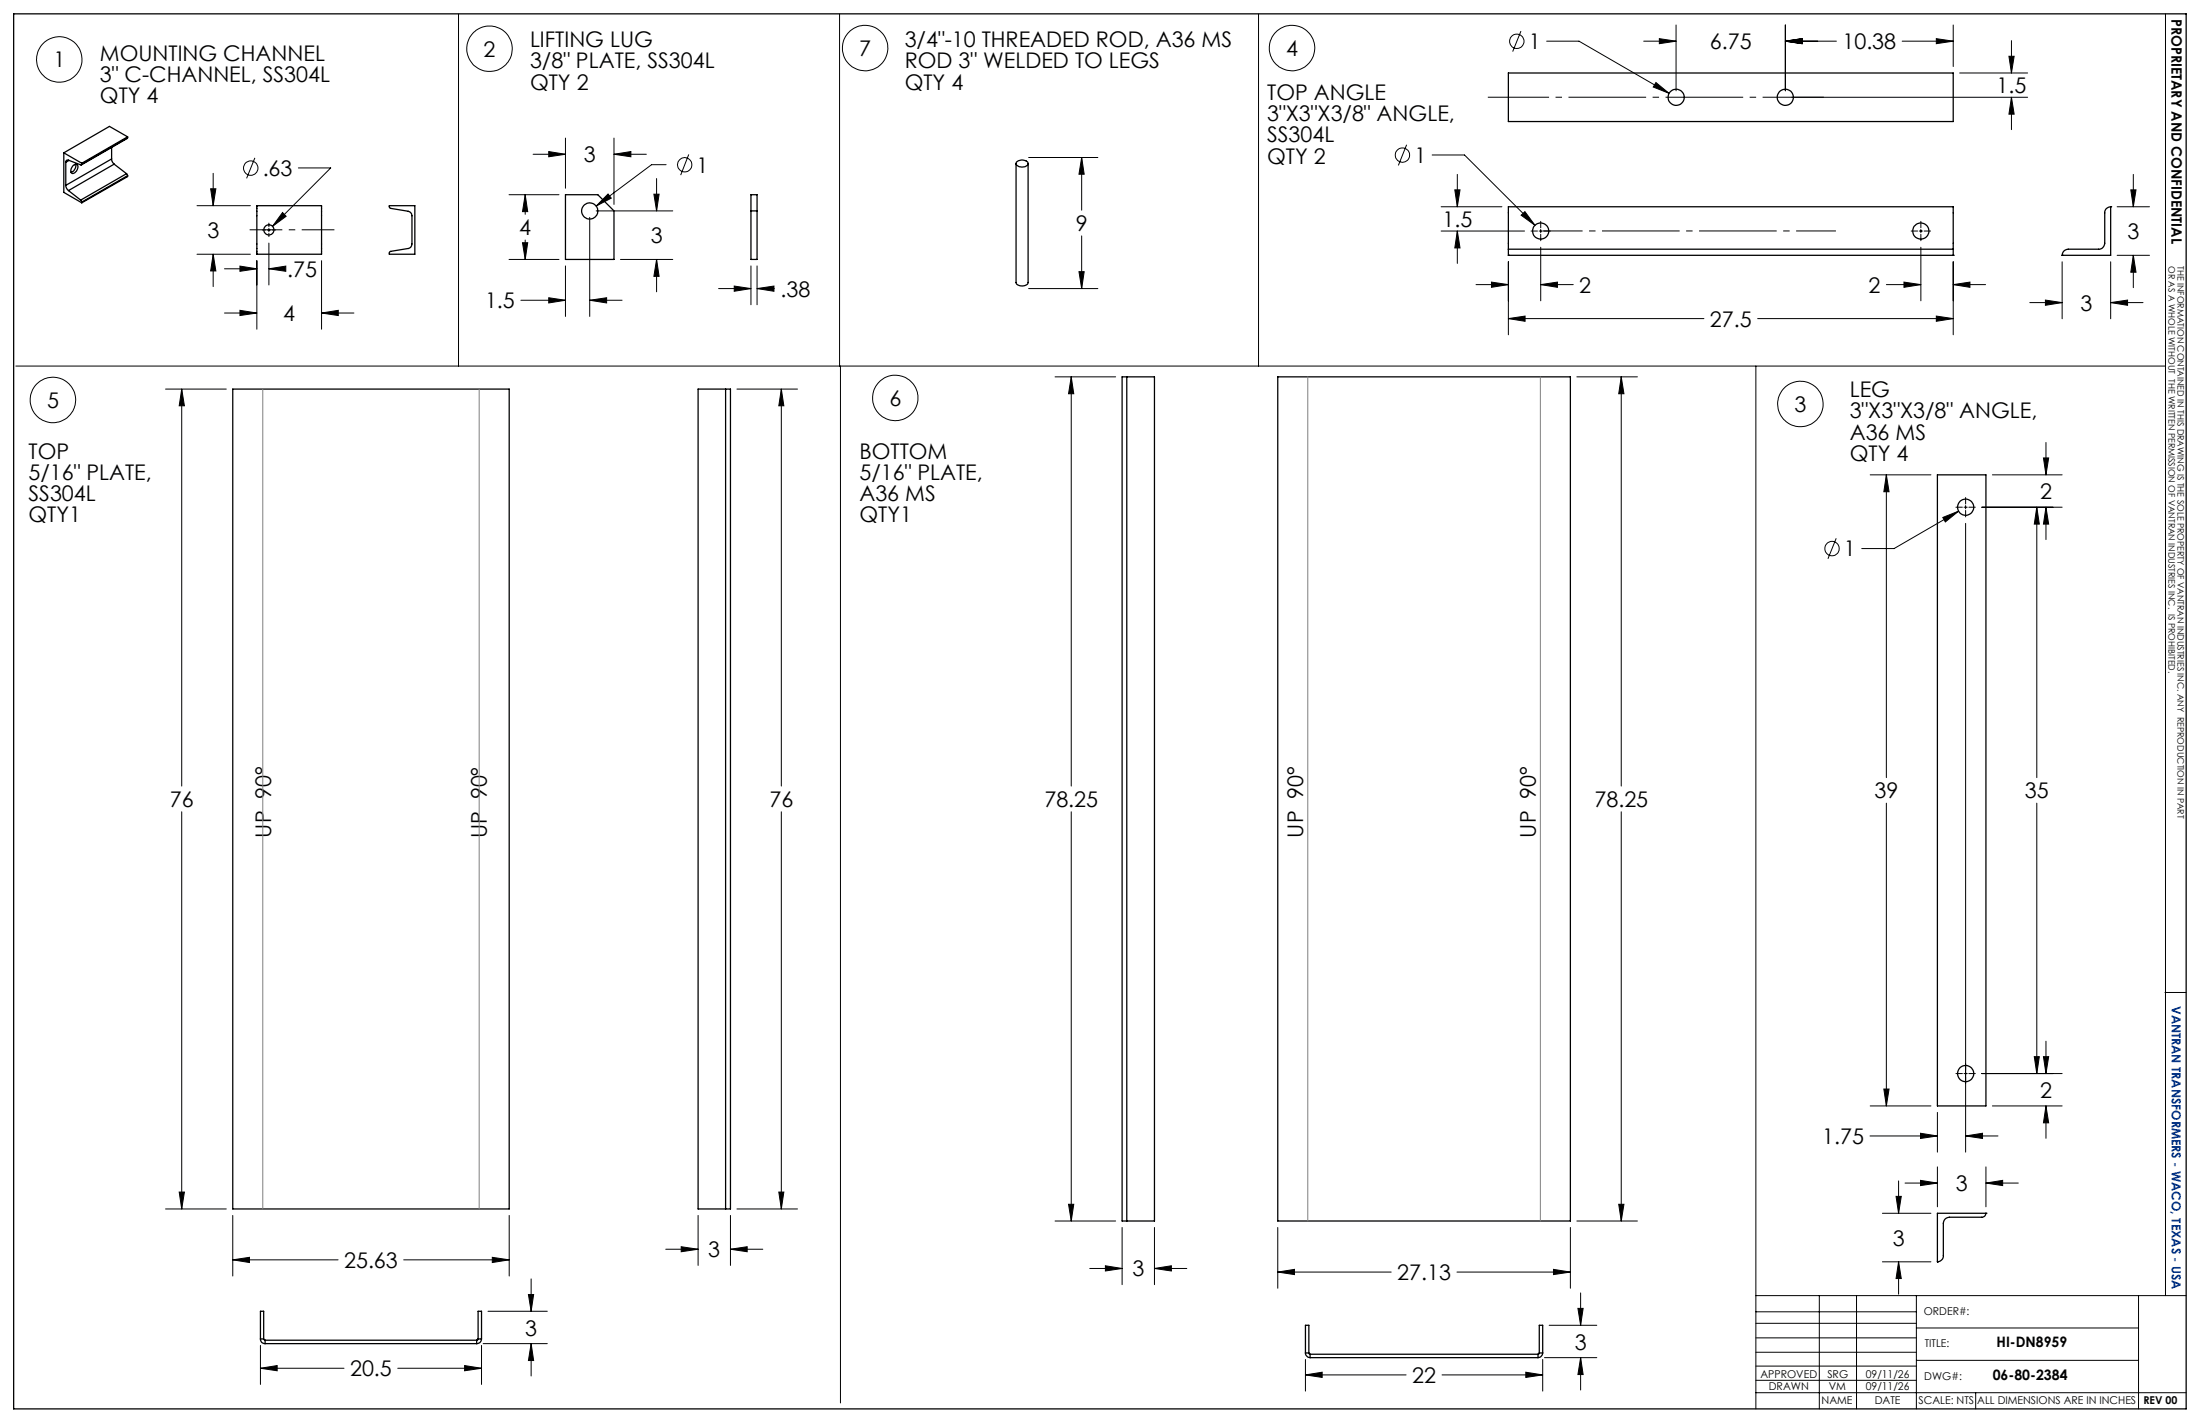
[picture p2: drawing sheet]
<svg xmlns="http://www.w3.org/2000/svg" width="432mm" height="279mm" viewBox="0 0 432 279" stroke-linecap="round" stroke-linejoin="round" font-family="sans-serif">
<g fill="none" stroke="#000" stroke-width=".25">
<path d="M2.7 2.7h426.4v273.7h-426.4zM296.1 14.3h87.3v9.5h-87.3zM12.5 30l3.6 2M12.5 30v7.7l3.6 2.1M12.9 31.9l.1-.4 .4-.1 2.5 1 .2-.2M12.9 36.4l.2 .5 .3 .5M12.9 31.9v4.5M13.4 37.4l2.4 1.9M13.5 31.5l-.6 .4M14.4 32.5a.55 .55 0 0 1 .8-.2 .55 .55 0 0 1 0 .9 .83 .83 0 0 1-1.2 .7 1.28 1.28 0 0 1 .4-1.4zM14.9 32.2a1.39 1.39 0 0 1-1 1.6M15.8 39.3l.3 .4"/>
<path d="M16.1 32v.2M16.1 39.7v.1M21.9 31.2v.4l.5 .6M21.9 28.9v2.3M21.9 31.2l-9 5.2M22.4 32.2l-9 5.2M22.4 32.2l2.4 1.9M24.8 34.1l.2 .4M24.8 34.1l-9 5.2M25 27l-9 5.3M25 26.8l-3.5-2-9 5.2M25 26.8l-8.9 5.2"/>
<path d="M25 26.8v.2M25 34.5v.1l-8.9 5.2M25 27l-8.9 5.2M25 34.5l-8.9 5.2M111 38.2h6.3l3.2 3.2v9.5h-9.5zM147.4 38.2h1.2v12.7h-1.2zM199.4 32.1v23.3a1.42 1.42 0 0 0 2.1 .4l.3-.3v-23.4M199.5 31.8a1.53 1.53 0 0 1 2.3 .2 1.27 1.27 0 0 1-2 .6 .5 .5 0 0 1-.3-.8zM50.4 40.4h12.7v9.5h-12.7zM76.4 40.4h5v9.5h-5v-.3l.3-.3 3.6-.6 .3-.2 .3-.6v-5.6l-.1-.4-.7-.4-3.5-.6zM147.4 41.4h1.2M296.1 50.1h.1"/>
<path d="M296.1 48.9v1.2M296.1 48.9v-8.3h87.3v8.3M296.1 50.1h87.3M296.1 48.9h87.3M383.4 50.1h.1M383.4 48.9v1.2M404.7 50.1h.1M414.3 40.6a1.15 1.15 0 0 0-1.2 1.2v5.9a1.21 1.21 0 0 1-1.2 1.2h-6a1.2 1.2 0 0 0-1.2 1.2M414.3 40.6h.1M414.3 40.6v9.5h-9.6M45.7 76.3h54.2v160.9h-54.2zM142.4 76.3h1v160.9h-1"/>
<path d="M142.4 76.3h-5.4v160.9h5.4M142.4 76.3v160.9M221.2 73.9h-1v165.7h1M221.2 73.9h5.4v165.7h-5.4M221.2 73.9v165.7M250.8 73.9h57.4v165.7h-57.4zM380.3 93.2h9.5v123.8h-9.5zM389.8 238.1h.1M389.8 238.1a.78 .78 0 0 1-.8 .7h-6.4a1.2 1.2 0 0 0-1.2 1.2v6.4a1.21 1.21 0 0 1-1.1 1.2M389.8 238.1h-9.5v9.5M380.3 247.6h.1M51.1 262.7a.85 .85 0 0 0 .9 .9"/>
<path d="M51.1 262.7h.7M51.1 262.7v-5.4h.7v5.4M51.8 262.7l.2 .3M52 263v.6M52 263.6h41.6M52 263h41.6M93.6 263v.6M93.8 262.7l-.2 .3M93.8 262.7h.7M93.8 262.7v-5.4h.7v5.4M94.5 262.7a.9 .9 0 0 1-.9 .9M256.2 265.5a.97 .97 0 0 0 .9 .9"/>
<path d="M256.2 265.5h.7M256.2 265.5v-5.5h.7v5.5M256.9 265.5l.2 .2M257.1 265.7v.7M257.1 266.4h44.8M257.1 265.7h44.8M301.9 265.7v.7M302.1 265.5l-.2 .2M302.1 265.5h.7M302.1 265.5v-5.5h.7v5.5M302.8 265.5a.97 .97 0 0 1-.9 .9"/>
<circle cx="329" cy="19.1" r="1.58"/>
<circle cx="350.4" cy="19.1" r="1.58"/>
<circle cx="52.8" cy="45.1" r="1"/>
<circle cx="115.8" cy="41.4" r="1.57"/>
<circle cx="302.4" cy="45.3" r="1.59"/>
<circle cx="377" cy="45.3" r="1.59"/>
<circle cx="385.8" cy="99.5" r="1.58"/>
<circle cx="385.8" cy="210.6" r="1.58"/>
</g>
<g fill="none" stroke="#000" stroke-width=".2">
<path d="M90 2.8v69M164.8 2.8v69M247 2.8v69M298.5 6.1l-1.6 4M303.6 8.1h6.3l17.7 10.2M322.6 8.1h6.4M325 16.2l2.6 2.1-3.1-1.2zM325.7 7.6l3.3 .5-3.3 .5zM329 4.9v12.9M350.4 8.1l3.3-.5v1zM350.4 8.1h10M350.4 4.9v12.9"/>
<path d="M351.7 19.1h46.3M373.3 8.1h10.1M380 7.6l3.4 .5-3.4 .5zM383.4 4.9v8.2M384.6 14.3h13.4M394.3 11h1l-.5 3.3zM394.8 19.1l.5 3.3h-1zM394.8 8v6.3M394.8 19.1v6.3M425 2.7v251.5M41.3 37h1.1l-.6 3.4zM41.8 34v6.4"/>
<path d="M50 31l-1.6 4M58.6 32.9h6.3l-11.4 11.5M99.9 38.2h9.8M103.1 38.2l.5 3.3h-1zM103.1 38.2v3.9M104.6 30.3h6.4M107.7 29.7l3.3 .6-3.3 .5zM111 27.1v9.8M119.3 38.1l.7 .8-3 1.5zM120.5 30.3l3.3-.6v1.1zM120.5 27.1v13M120.5 30.3h6.4"/>
<path d="M128.3 38.1h1.1l-.5 3.3zM128.9 35v6.4M130.7 32.3h-2.8l-10.9 8.1M135.2 30.3l-1.6 4.1M201.9 30.9h13.6M212.3 30.9l.5 3.3h-1zM212.3 30.9v10.3M276.1 28.4l-1.6 4.1M281.1 30.4h6.3l13.9 13.8M285.5 37.3h1.1l-.6 3.3zM286 34.2v6.4M418.2 37.3h1l-.5 3.3z"/>
<path d="M418.7 34.2v6.4M38.7 40.4h10.4M38.7 49.9h10.4M41.8 49.9l.6 3.3h-1.1zM41.8 49.9v6.3M44.1 52.7h6.3M47.1 52.2l3.3 .5-3.3 .5zM50.4 51.2v13.4M51.5 45.1h.6M52.5 45.1h.6M52.8 52.7l3.3-.5v1zM52.8 43.8v.7"/>
<path d="M52.8 44.8v.6M52.8 45.8v.6M52.8 47.7v8.2M52.8 52.7h2.4M53.4 45.1h.7M55.5 41.7l.7 .7-2.7 2zM63.1 51.2v13.4M99.9 50.9h9.8M102.2 58.9h8.8M102.6 47.6h1l-.5 3.3zM103.1 47.1v3.8M107.7 58.4l3.3 .5-3.3 .5z"/>
<path d="M111 52.2v9.9M115.7 58.9l3.4-.5v1zM115.7 42.7v19.4M115.7 58.9h6.4M117 41.4h15M121.8 50.9h10.2M128.9 50.9l.5 3.3h-1.1zM128.9 50.9v6.4M141 56.6h6.4M144.1 56.1l3.3 .5-3.3 .6zM147.4 52.2v7.6M148.6 56.6l3.3-.5v1.1z"/>
<path d="M148.6 52.2v7.6M148.6 56.6h3.4M201.9 56.6h13.6M211.8 53.3h1l-.5 3.3zM212.3 46.3v10.3M282.9 45.3h16.3M282.9 40.6h11.9M286 45.3l.6 3.3h-1.1zM286 45.3v6.4M289.7 55.8h6.4M292.7 55.4l3.4 .4-3.4 .6zM296.1 51.4v14.3"/>
<path d="M298.6 42.2l.7-.7 2 2.7zM300.5 45.3h1.3M302.1 45.3h.6M302.4 55.8l3.3-.4v1zM302.4 43.4v1.3M302.4 45v.6M302.4 46v1.2M302.4 48.5v10.5M302.4 55.8h6.4M303 45.3h1.3M370.2 55.8h6.8M373.7 55.4l3.3 .4-3.3 .6z"/>
<path d="M375.1 45.3h1.3M376.7 45.3h.6M377 43.4v1.3M377 45v.6M377 46v1.2M377 48.5v10.5M377.6 45.3h1.3M383.4 55.8l3.2-.4v1zM383.4 51.4v14.3M383.4 55.8h6.3M398.4 59.4h6.3M401.5 58.9l3.2 .5-3.2 .5z"/>
<path d="M404.7 51.4v11.1M414.3 59.4l3.3-.5v1zM414.3 51.4v11.1M414.3 59.4h6.3M415.5 40.6h6.4M415.5 50.1h6.4M418.7 50.1l.5 3.3h-1zM418.7 50.1v6.3M3.1 71.8h421.8M32.5 76.3h11.9M35.7 76.3l.5 3.3h-1zM35.7 76.3v77.9"/>
<path d="M44.1 61.4h6.3M47.1 60.9l3.3 .5-3.3 .5zM63.1 61.4l3.3-.5v1zM63.1 61.4h6.4M144.6 76.3h11.9M153.4 76.3l.4 3.3h-.9zM153.4 76.3v77.9M165 71.8v203.5M207.1 73.9h11.9M210.3 73.9l.4 3.4h-1zM210.3 73.9v80.3M296.1 62.5l3.2-.5v1z"/>
<path d="M296.1 62.5h38.3M309.5 73.9h11.9M318.2 73.9l.5 3.4h-1zM318.2 73.9v80.3M344.6 71.8v204.6M345 62.5h38.4M380 62l3.4 .5-3.4 .5zM367.1 93.2h11.9M370.2 93.2l.6 3.3h-1.1zM370.2 93.2v59.4M383.9 99.5h1.3M385.5 99.5h.6"/>
<path d="M385.8 97.6v1.3M385.8 99.2v.6M386.4 99.5h1.3M389 99.5h15.7M391.1 93.2h13.6M399.8 99.5l.5 3.3h-1zM399.8 99.5v53.1M401.1 89.9h1l-.5 3.3zM401.6 99.5l.5 3.3h-1zM401.6 86.8v6.4M401.6 99.5v6.4M360.4 105.6l-1.6 4"/>
<path d="M381.3 101.5l3.1-1.2-2.6 2.1zM384.4 100.3l-12.6 7.3h-6.4M385.8 100.2v1.2M385.8 102.7v123.4M35.7 159.3v77.9M153.4 159.3v77.9M210.3 159.3v80.3M318.2 159.3v80.3M370.2 157.6v59.4M399.8 157.6v53M424.9 194.7h4.2M367.1 217h11.9"/>
<path d="M369.7 213.7h1.1l-.6 3.3zM380.3 218.3v7.8M383.9 210.6h1.3M385.5 210.6h.6M386.4 210.6h1.3M389 210.6h15.7M391.1 217h13.6M399.3 207.3h1l-.5 3.3zM401.1 207.3h1l-.5 3.3zM401.6 217l.5 3.3h-1zM401.6 204.3v6.3M401.6 217v6.3"/>
<path d="M32.5 237.2h11.9M35.2 233.9h1l-.5 3.3zM45.7 238.5v11.9M99.9 238.5v11.9M137 238.5v9.8M143.4 238.5v9.8M144.6 237.2h11.9M152.9 233.9h.9l-.4 3.3zM207.1 239.6h11.9M209.7 236.3h1l-.4 3.3zM309.5 239.6h11.9M317.7 236.3h1l-.5 3.3z"/>
<path d="M367 222.9h13.3M369.5 238.1h9.5M372.1 234.7h1.1l-.6 3.4zM372.6 231.7v6.4M373.9 232.1h6.4M376.9 222.4l3.4 .5-3.4 .5zM376.9 231.6l3.4 .5-3.4 .5zM380.3 229v7.8M385.8 222.9l3.3-.5v1zM385.8 222.9h6.3M389.8 232.1l3.3-.5v1zM389.8 229v7.8"/>
<path d="M389.8 232.1h6.3M45.7 247.2l3.3-.5v1zM45.7 247.2h20.7M79.2 247.2h20.7M95.8 257.3h11.6M96.6 246.7l3.3 .5-3.3 .5zM103.7 254h1l-.5 3.3zM104.2 250.9v6.4M130.7 245.1h6.3M133.7 244.6l3.3 .5-3.3 .5zM143.4 245.1l3.2-.5v1zM143.4 245.1h6.3"/>
<path d="M213.9 248.9h6.3M217 248.4l3.2 .5-3.2 .5zM220.2 240.8v11.3M226.6 248.9l3.3-.5v1zM226.6 240.8v11.3M226.6 248.9h6.3M250.8 249.6l3.3-.5v1zM250.8 240.8v12M250.8 249.6h22.2M286 249.6h22.2M304.9 249.1l3.3 .5-3.3 .5zM308.2 240.8v12"/>
<path d="M309.7 256.7h1l-.5 3.3zM310.2 253.7v6.3M344.6 254.2h84.5M344.6 257.4h31.5M344.6 259.6h31.5M357.1 254.2v22.2M364.4 254.2v22.2M369.5 247.6h9.5M372.6 247.6l.6 3.3h-1.1zM372.6 247.6v6.3M376.1 254.2v22.2M419.7 254.2v22.2"/>
<path d="M51.1 268.5l3.3-.6v1.1zM51.1 264v7.6M51.1 268.5h16.4M78.1 268.5h16.4M91.2 267.9l3.3 .6-3.3 .5zM94.5 264v7.6M94.8 263.6h12.6M104.2 263.6l.5 3.3h-1zM104.2 263.6v6.4M256.2 269.8l3.3-.6v1.1zM256.2 266.7v6.2M256.2 269.8h19.8"/>
<path d="M283 269.8h19.8M299.5 269.2l3.3 .6-3.3 .5zM302.8 266.7v6.2M303.1 266.4h10.3M304.1 260h9.3M310.2 266.4l.5 3.3h-1zM310.2 266.4v6.3M344.6 273.3h84.5M344.6 270.8h31.5M344.6 268h31.5M344.6 265.3h31.5M344.6 262.5h31.5"/>
<path d="M376.1 266.9h43.6M376.1 260.6h43.6M387.8 273.3v3.1"/>
<circle cx="11.6" cy="11.7" r="4.5"/>
<circle cx="96.1" cy="9.6" r="4.5"/>
<circle cx="169.8" cy="9.4" r="4.5"/>
<circle cx="253.6" cy="9.4" r="4.5"/>
<circle cx="297.7" cy="8.1" r="1.42"/>
<circle cx="49.2" cy="33" r="1.41"/>
<circle cx="134.4" cy="32.3" r="1.4"/>
<circle cx="275.3" cy="30.4" r="1.41"/>
<circle cx="10.4" cy="78.5" r="4.5"/>
<circle cx="175.7" cy="78.1" r="4.5"/>
<circle cx="353.4" cy="79.3" r="4.5"/>
<circle cx="359.6" cy="107.6" r="1.41"/>
</g>
<path d="M49 45.1h16.6" fill="none" stroke="#000" stroke-width=".2" stroke-dasharray="15.2 1.3 1.3 1.3" stroke-dashoffset="8.8" stroke-linecap="butt"/>
<path d="M302.8 45.3h57.5" fill="none" stroke="#000" stroke-width=".2" stroke-dasharray="15.2 1.3 1.3 1.3" stroke-dashoffset="7.4" stroke-linecap="butt"/>
<path d="M358 19.1h-66" fill="none" stroke="#000" stroke-width=".2" stroke-dasharray="15.2 1.3 1.3 1.3" stroke-dashoffset="3.2" stroke-linecap="butt"/>
<path d="M51.6 76.3v160.9M94.1 76.3v160.9M256.7 73.9v165.7M302.3 73.9v165.7" fill="none" stroke="#808080" stroke-width=".2"/>
<g fill="#000">
<path d="M107.7 29.7l3.3 .6-3.3 .5zM120.5 30.3l3.3-.6v1.1zM103.1 38.2l.5 3.3h-1zM102.6 47.6h1l-.5 3.3zM119.3 38.1l-2.3 2.3 3-1.5zM115.7 58.9l3.4-.5v1zM107.7 58.4l3.3 .5-3.3 .5zM128.3 38.1h1.1l-.5 3.3zM128.9 50.9l.5 3.3h-1.1zM63.1 61.4l3.3-.5v1zM47.1 60.9l3.3 .5-3.3 .5zM41.3 37h1.1l-.6 3.4zM41.8 49.9l.6 3.3h-1.1zM55.5 41.7l-2 2.7 2.7-2zM52.8 52.7l3.3-.5v1zM47.1 52.2l3.3 .5-3.3 .5zM380 62l3.4 .5-3.4 .5zM296.1 62.5l3.2-.5v1zM298.6 42.2l2.7 2-2-2.7zM286 45.3l.6 3.3h-1.1zM285.5 37.3h1.1l-.6 3.3zM292.7 55.4l3.4 .4-3.4 .6zM302.4 55.8l3.3-.4v1zM373.7 55.4l3.3 .4-3.3 .6zM383.4 55.8l3.2-.4v1zM35.2 233.9h1l-.5 3.3zM35.7 76.3l.5 3.3h-1zM45.7 247.2l3.3-.5v1zM96.6 246.7l3.3 .5-3.3 .5zM369.7 213.7h1.1l-.6 3.3zM370.2 93.2l.6 3.3h-1.1zM401.6 99.5l.5 3.3h-1zM401.1 89.9h1l-.5 3.3zM381.3 101.5l.5 .9 2.6-2.1zM399.3 207.3h1l-.5 3.3zM399.8 99.5l.5 3.3h-1zM376.9 222.4l3.4 .5-3.4 .5zM385.8 222.9l3.3-.5v1zM401.1 207.3h1l-.5 3.3zM401.6 217l.5 3.3h-1zM144.1 56.1l3.3 .5-3.3 .6zM148.6 56.6l3.3-.5v1.1zM414.3 59.4l3.3-.5v1zM401.5 58.9l3.2 .5-3.2 .5zM418.2 37.3h1l-.5 3.3zM418.7 50.1l.5 3.3h-1zM212.3 30.9l.5 3.3h-1zM211.8 53.3h1l-.5 3.3zM91.2 267.9l3.3 .6-3.3 .5zM51.1 268.5l3.3-.6v1.1zM104.2 263.6l.5 3.3h-1zM103.7 254h1l-.5 3.3zM376.9 231.6l3.4 .5-3.4 .5zM389.8 232.1l3.3-.5v1zM372.6 247.6l.6 3.3h-1.1zM372.1 234.7h1.1l-.6 3.4zM210.3 73.9l.4 3.4h-1zM209.7 236.3h1l-.4 3.3zM217 248.4l3.2 .5-3.2 .5zM226.6 248.9l3.3-.5v1zM133.7 244.6l3.3 .5-3.3 .5zM143.4 245.1l3.2-.5v1zM152.9 233.9h.9l-.4 3.3zM153.4 76.3l.4 3.3h-.9zM256.2 269.8l3.3-.6v1.1zM299.5 269.2l3.3 .6-3.3 .5zM309.7 256.7h1l-.5 3.3zM310.2 266.4l.5 3.3h-1z"/>
<path d="M317.7 236.3h1l-.5 3.3zM318.2 73.9l.5 3.4h-1zM250.8 249.6l3.3-.5v1zM304.9 249.1l3.3 .5-3.3 .5zM325 16.2l-.5 .9 3.1 1.2zM350.4 8.1l3.3-.5v1zM325.7 7.6l3.3 .5-3.3 .5zM350.4 8.1l3.3-.5v1zM380 7.6l3.4 .5-3.4 .5zM394.3 11h1l-.5 3.3zM394.8 19.1l.5 3.3h-1z"/>
</g>
<g font-size="4.2">
<text x="19.6" y="11.9">MOUNTING CHANNEL</text>
<text x="94.9" y="11.1">2</text>
<text x="104" y="9.2">LIFTING LUG</text>
<text x="168.6" y="11">7</text>
<text x="177.6" y="9.2">3/4&quot;-10 THREADED ROD, A36 MS</text>
<text x="252.4" y="11">4</text>
<text x="300.1" y="9.6">1</text>
<text x="335.6" y="9.7">6.75</text>
<text x="361.6" y="9.7">10.38</text>
<text x="10.5" y="13.2">1</text>
<text x="19.6" y="16.1">3&quot; C-CHANNEL, SS304L</text>
<text x="104" y="13.4">3/8&quot; PLATE, SS304L</text>
<text x="104" y="17.6">QTY 2</text>
<text x="177.6" y="13.4">ROD 3&quot; WELDED TO LEGS</text>
<text x="177.6" y="17.6">QTY 4</text>
<text x="19.6" y="20.3">QTY 4</text>
<text x="248.7" y="19.6">TOP ANGLE</text>
<text x="248.7" y="23.8">3&quot;X3&quot;X3/8&quot; ANGLE,</text>
<text x="391.9" y="18.3">1.5</text>
<text x="248.7" y="27.9">SS304L</text>
<text x="51.6" y="34.5">.63</text>
<text x="114.6" y="31.8">3</text>
<text x="136.7" y="33.9">1</text>
<text x="248.7" y="32.1">QTY 2</text>
<text x="277.6" y="32">1</text>
<text x="40.7" y="46.7">3</text>
<text x="101.9" y="46.2">4</text>
<text x="127.7" y="47.7">3</text>
<text x="211.1" y="45.3">9</text>
<text x="283.1" y="44.5">1.5</text>
<text x="417.6" y="46.9">3</text>
<text x="56.4" y="54.3">.75</text>
<text x="153.2" y="58.2">.38</text>
<text x="310" y="57.4">2</text>
<text x="366.7" y="57.4">2</text>
<text x="55.6" y="63">4</text>
<text x="95.2" y="60.5">1.5</text>
<text x="335.6" y="64.1">27.5</text>
<text x="408.4" y="61">3</text>
<text x="363" y="77.9">LEG</text>
<text x="9.2" y="80">5</text>
<text x="174.6" y="79.6">6</text>
<text x="352.2" y="80.8">3</text>
<text x="363" y="82.1">3&quot;X3&quot;X3/8&quot; ANGLE,</text>
<text x="5.6" y="90">TOP</text>
<text x="168.7" y="90">BOTTOM</text>
<text x="363" y="86.3">A36 MS</text>
<text x="5.6" y="94.1">5/16&quot; PLATE,</text>
<text x="168.7" y="94.1">5/16&quot; PLATE,</text>
<text x="363" y="90.4">QTY 4</text>
<text x="5.6" y="98.3">SS304L</text>
<text x="168.7" y="98.3">A36 MS</text>
<text x="400.4" y="97.9">2</text>
<text x="5.6" y="102.5">QTY1</text>
<text x="168.7" y="102.5">QTY1</text>
<text x="361.9" y="109.2">1</text>
<text x="33.3" y="158.4">76</text>
<text x="151" y="158.4">76</text>
<text x="205" y="158.4">78.25</text>
<text x="313" y="158.4">78.25</text>
<text x="367.9" y="156.7">39</text>
<text x="397.4" y="156.7">35</text>
<text x="53.2" y="164.3" transform="rotate(-90 53.2 164.3)">UP 90°</text>
<text x="95.6" y="164.5" transform="rotate(-90 95.6 164.5)">UP 90°</text>
<text x="255.8" y="164.3" transform="rotate(-90 255.8 164.3)">UP 90°</text>
<text x="301.5" y="164.3" transform="rotate(-90 301.5 164.3)">UP 90°</text>
<text x="400.4" y="215.5">2</text>
<text x="357.7" y="224.5">1.75</text>
<text x="383.9" y="233.7">3</text>
<text x="371.5" y="244.4">3</text>
<text x="67.5" y="248.8">25.63</text>
<text x="139" y="246.7">3</text>
<text x="222.3" y="250.5">3</text>
<text x="274.2" y="251.2">27.13</text>
<text x="103.1" y="262">3</text>
<text x="309.1" y="264.8">3</text>
<text x="68.7" y="270">20.5</text>
<text x="277.2" y="271.3">22</text>
</g>
<g font-size="2.8">
<text x="426.2" y="3.7" transform="rotate(90 426.2 3.7)">PROPRIETARY AND CONFIDENTIAL</text>
<text x="391.9" y="264.2">HI-DN8959</text>
<text x="391.1" y="270.8">06-80-2384</text>
</g>
<text font-size="2.5" fill="#003082" x="426.3" y="197.4" transform="rotate(90 426.3 197.4)">VANTRAN TRANSFORMERS - WACO, TEXAS - USA</text>
<g font-size="2.1">
<text x="377.6" y="258">ORDER#:</text>
<text x="377.8" y="264.2">TITLE:</text>
<text x="345.5" y="270.3">APPROVED</text>
<text x="347.2" y="272.7">DRAWN</text>
<text x="357.5" y="275.5">NAME</text>
<text x="358.7" y="270.3">SRG</text>
<text x="358.9" y="272.7">VM</text>
<text x="366.2" y="270.3">09/11/26</text>
<text x="366.2" y="272.8">09/11/26</text>
<text x="368" y="275.5">DATE</text>
<text x="376.6" y="275.5">SCALE: NTS</text>
<text x="377.7" y="270.8">DWG#:</text>
<text x="388.1" y="275.5">ALL DIMENSIONS ARE IN INCHES</text>
<text x="420.7" y="275.5">REV 00</text>
</g>
<g font-size="1.8">
<text x="425.6" y="52.2" transform="rotate(90 425.6 52.2)">OR AS A WHOLE WITHOUT THE WRITTEN PERMISSION OF VANTRAN INDUSTRIES INC. IS PROHIBITED.</text>
<text x="427.4" y="52.2" transform="rotate(90 427.4 52.2)">THE INFORMATION CONTAINED IN THIS DRAWING IS THE SOLE PROPERTY OF VANTRAN INDUSTRIES INC. ANY REPRODUCTION IN PART</text>
</g>
</svg>
